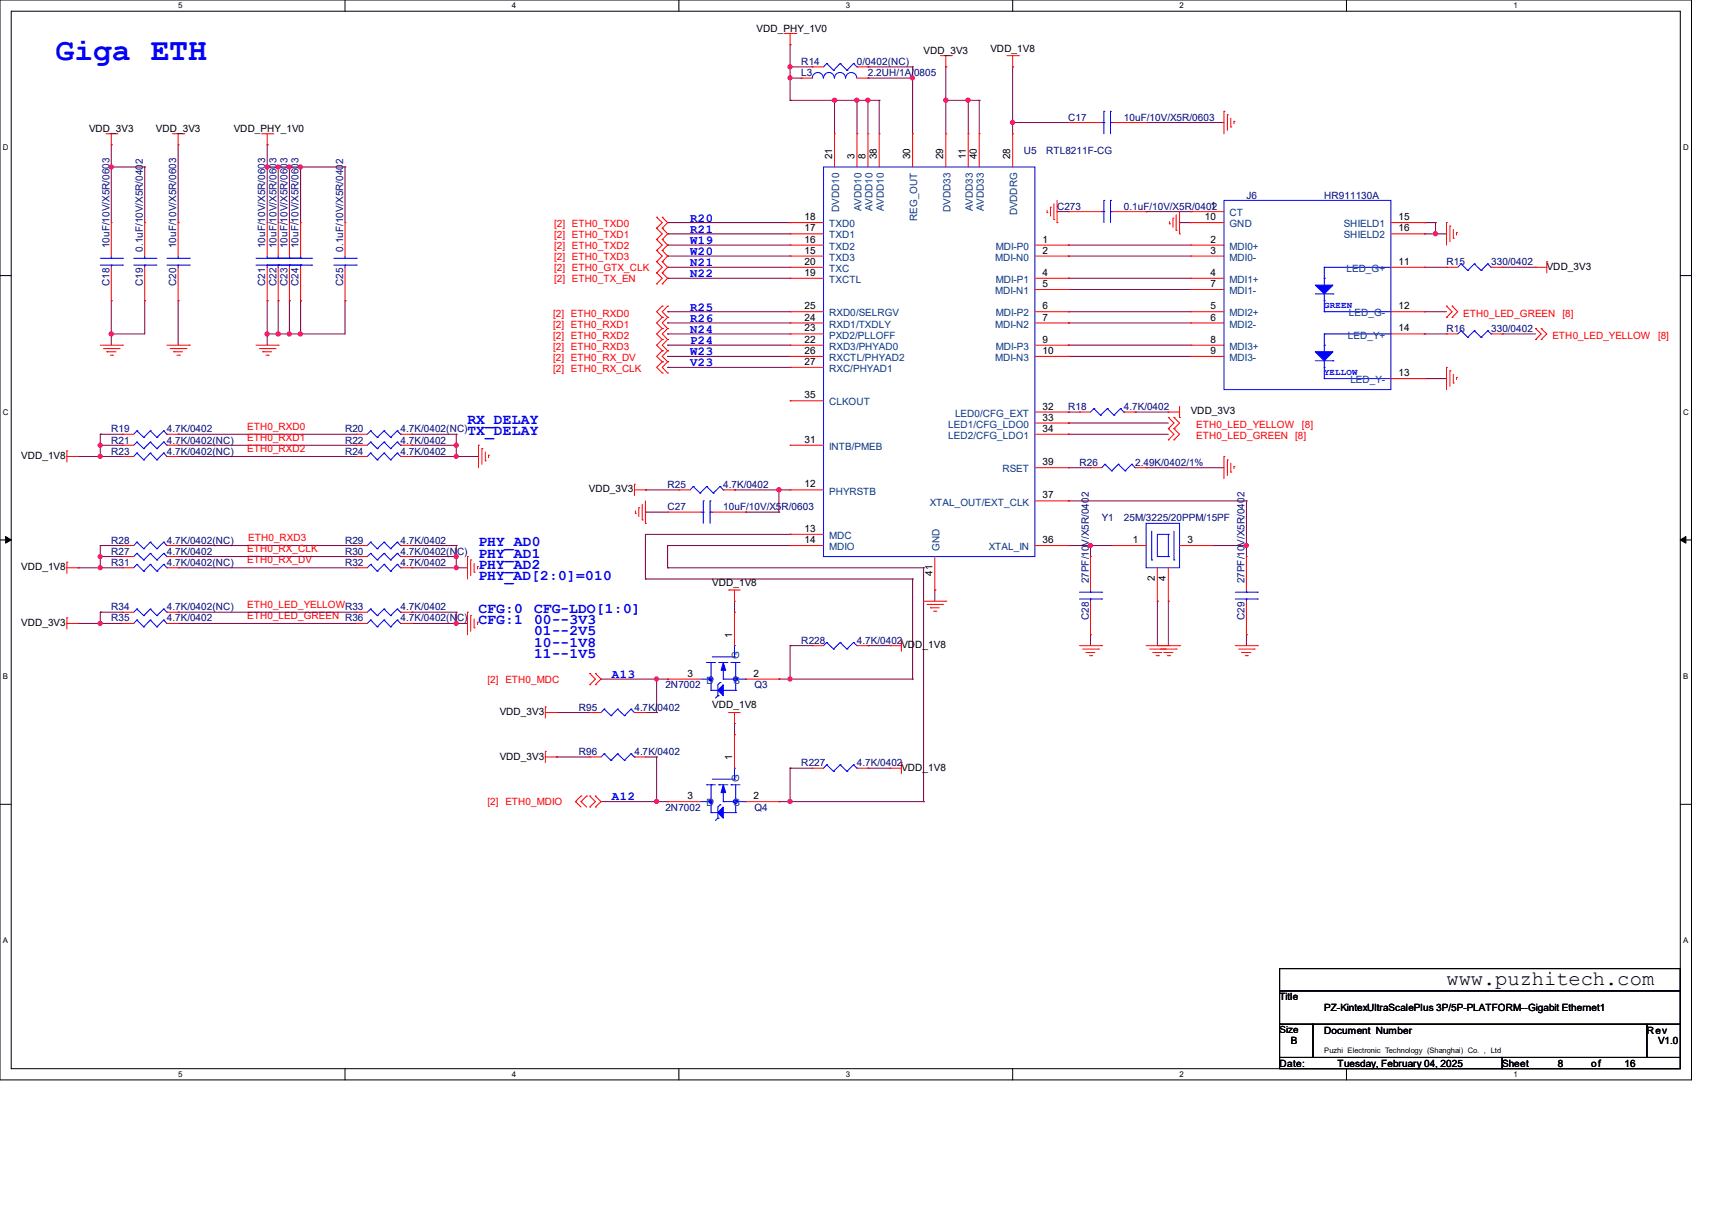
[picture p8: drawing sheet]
<svg xmlns="http://www.w3.org/2000/svg" width="297mm" height="210mm" viewBox="0 0 297 210" stroke-linecap="round" stroke-linejoin="round" font-family="sans-serif">
<path d="M0 0h293.5v187.3h-293.5zM1.9 1.9h289.6v183.4h-289.6z" fill="none" stroke="#000" stroke-width=".17"/>
<g fill="#fff">
<path d="M30.9 .2h.8v1.5h-.8z"/>
<path d="M30.9 185.5h.8v1.6h-.8z"/>
</g>
<path d="M59.9 0v1.9M59.9 185.3v2" fill="none" stroke="#000" stroke-width=".17"/>
<g fill="#fff">
<path d="M88.8 .2h.8v1.5h-.8z"/>
<path d="M88.8 185.5h.8v1.6h-.8z"/>
</g>
<path d="M117.8 0v1.9M117.8 185.3v2" fill="none" stroke="#000" stroke-width=".17"/>
<g fill="#fff">
<path d="M146.7 .2h.8v1.5h-.8z"/>
<path d="M146.7 185.5h.8v1.6h-.8z"/>
</g>
<path d="M175.7 0v1.9M175.7 185.3v2" fill="none" stroke="#000" stroke-width=".17"/>
<g fill="#fff">
<path d="M204.6 .2h.8v1.5h-.8z"/>
<path d="M204.6 185.5h.8v1.6h-.8z"/>
</g>
<path d="M233.6 0v1.9M233.6 185.3v2" fill="none" stroke="#000" stroke-width=".17"/>
<g fill="#fff">
<path d="M262.6 .2h.7v1.5h-.7z"/>
<path d="M262.6 185.5h.7v1.6h-.7z"/>
<path d="M.5 24.8h1v1.6h-1z"/>
<path d="M292 24.8h1v1.6h-1z"/>
<path d="M.5 70.7h1v1.5h-1z"/>
<path d="M292 70.7h1v1.5h-1z"/>
</g>
<path d="M0 47.8h1.9M291.5 47.8h2" fill="none" stroke="#000" stroke-width=".17"/>
<g fill="#fff">
<path d="M.5 116.5h.9v1.6h-.9z"/>
<path d="M292 116.5h.9v1.6h-.9z"/>
</g>
<path d="M0 93.6h1.9M291.5 93.6h2" fill="none" stroke="#000" stroke-width=".17"/>
<path d="M1 93l.9 .6-.9 .6zM291.5 93.6l1-.6v1.2z" fill="#000" stroke="#000" stroke-width=".17"/>
<g fill="#fff">
<path d="M.5 162.4h.9v1.5h-.9z"/>
<path d="M292 162.4h.9v1.5h-.9z"/>
</g>
<path d="M0 139.5h1.9M291.5 139.5h2M222 168h69.5v3.8h-69.5zM222 171.8h69.5v5.8h-69.5zM222 177.6h5.8v5.8h-5.8zM227.8 177.6h57.9v5.8h-57.9zM285.7 177.6h5.8v5.8h-5.8zM222 183.4h38.6v1.9h-38.6zM260.6 183.4h30.9v1.9h-30.9z" fill="none" stroke="#000" stroke-width=".17"/>
<g fill="none" stroke="#800040" stroke-width=".17">
<path d="M137.1 17.4h.1M137.1 7.7h.1M137.1 13.5h.1M137.1 11.6h.1M137.1 17.4h15.4M137.1 7.7v9.7M137.1 13.5h1.9M137.1 11.6h3.8M144.8 17.4h.1M144.8 17.4v5.8M148.7 17.4h.1M148.7 17.4v5.8"/>
<path d="M150.6 17.4h.1M150.6 13.5h.1M150.6 11.6h.1M150.6 17.4v5.8M150.6 13.5h7.7M150.6 11.6h7.7M152.5 17.4h.1M152.5 17.4v5.8M158.3 13.5h.1M158.3 11.6h.1M158.3 11.6v11.6M164.1 17.4h.1"/>
<path d="M164.1 11.6h.1M164.1 17.4h5.8M164.1 11.6v11.6M168 17.4h.1M168 17.4v5.8M169.9 17.4h.1M169.9 17.4v5.8M175.7 11.6h.1M175.7 11.6v11.6M19.3 29h.1M19.3 25.1h.1M19.3 29h5.8"/>
<path d="M19.3 25.1v13.5M25.1 29h.1M25.1 29v9.6M30.9 38.6h.1M30.9 25.1v13.5M46.4 25.1h.1M46.4 29h.1M46.4 25.1v13.5M46.4 29h13.5M48.3 29h.1M48.3 29v9.6M50.2 29h.1"/>
<path d="M50.2 29v9.6M52.2 29h.1M52.2 29v9.6M59.9 29h.1M59.9 29v9.6M115.8 38.6h.1M115.8 38.6h21.3M175.7 21.3h.1M175.7 21.3h9.6M183.4 36.7h.1M183.4 36.7h1.9M198.8 21.3h.1"/>
<path d="M198.8 36.7h.1M198.8 21.3h13.5M198.8 36.7h7.8M204.6 38.6h.1M204.6 38.6h2M247.1 38.6h.1M247.1 38.6h1.9M249 38.6h.1M249 38.6v2M19.3 57.9h.1M19.3 52.2h.1M19.3 52.2v7.7"/>
<path d="M25.1 52.2h.1M25.1 52.2v5.7h-5.8M30.9 52.2h.1M30.9 52.2v7.7M46.4 57.9h.1M46.4 52.2h.1M46.4 52.2v7.7M48.3 57.9h.1M48.3 52.2h.1M48.3 52.2v5.7M50.2 52.2h.1M50.2 57.9h.1"/>
<path d="M50.2 52.2v5.7M52.2 52.2h.1M52.2 57.9h.1M52.2 52.2v5.7M59.9 52.2h.1M59.9 52.2v5.7h-13.5M115.8 46.4h.1M115.8 40.6h.1M115.8 44.4h.1M115.8 42.5h.1M115.8 54.1h.1M115.8 57.9h.1"/>
<path d="M115.8 48.3h.1M115.8 56h.1M115.8 59.9h.1M115.8 48.3h21.3M115.8 54.1h21.3M115.8 56h21.3M115.8 44.4h21.3M115.8 59.9h21.3M115.8 46.4h21.3M115.8 40.6h21.3M115.8 42.5h21.3M115.8 57.9h21.3"/>
<path d="M185.3 48.3h.1M185.3 50.2h.1M185.3 54.1h.1M185.3 56h.1M185.3 44.4h.1M185.3 59.9h.1M185.3 42.5h.1M185.3 48.3h21.3M185.3 50.2h21.3M185.3 54.1h21.3M185.3 56h21.3M185.3 44.4h21.3"/>
<path d="M185.3 59.9h21.3M185.3 42.5h21.3M247.1 46.4h.1M247.1 54.1h.1M247.1 57.9h.1M247.1 40.6h.1M247.1 54.1h3.9M247.1 46.4h3.9M247.1 40.6h3.9M247.1 57.9h3.9M249 40.6h.1M260.6 46.4h.1"/>
<path d="M260.6 57.9h.1M260.6 46.4h5.8M260.6 57.9h5.8M13.5 79.2h.1M13.5 79.2h7.8M17.4 75.3h.1M17.4 77.2h.1M17.4 79.2h.1M17.4 75.3v3.9M17.4 75.3h3.9M17.4 77.2h3.9M30.9 75.3h.1"/>
<path d="M30.9 77.2h.1M30.9 79.2h.1M30.9 79.2h30.9M30.9 75.3h30.9M30.9 77.2h30.9M71.5 79.2h.1M71.5 75.3h.1M71.5 77.2h.1M71.5 79.2h11.5M71.5 75.3h7.7M71.5 77.2h7.7M79.2 75.3h.1"/>
<path d="M79.2 77.2h.1M79.2 79.2h.1M79.2 75.3v3.9M115.8 63.7h.1M115.8 61.8h.1M115.8 61.8h21.3M115.8 63.7h21.3M185.3 61.8h.1M185.3 73.4h.1M185.3 75.3h.1M185.3 71.5h.1M185.3 61.8h21.3"/>
<path d="M185.3 75.3h17.4M185.3 73.4h17.4M185.3 71.5h2M196.9 71.5h.1M196.9 71.5h5.8M247.1 65.7h.1M247.1 65.7h3.9M13.5 98.5h.1M13.5 98.5h7.8M17.4 96.5h.1M17.4 94.6h.1M17.4 98.5h.1"/>
<path d="M17.4 94.6v3.9M17.4 94.6h3.9M17.4 96.5h3.9M30.9 98.5h.1M30.9 94.6h.1M30.9 96.5h.1M30.9 98.5h30.9M30.9 94.6h30.9M30.9 96.5h30.9M71.5 98.5h.1M71.5 96.5h.1M71.5 94.6h.1"/>
<path d="M71.5 98.5h9.6M71.5 94.6h7.7M71.5 96.5h7.7M79.2 94.6h.1M79.2 98.5h.1M79.2 96.5h.1M79.2 94.6v3.9M112 88.8h.1M112 85h.1M112 88.8h3.8M112 85h5.8M115.8 94.6h.1"/>
<path d="M115.8 98.5h.1M115.8 98.5h44.4M115.8 94.6h21.3M115.8 94.6v3.9M127.4 85h.1M127.4 85h9.7M129.4 88.8h.1M129.4 88.8h5.7M135.1 85h.1M135.1 88.8h.1M135.1 85v3.8M137.1 92.7h.1"/>
<path d="M137.1 92.7h-25.1v7.7M160.2 98.5h.1M160.2 98.5v40.5M185.3 81.1h.1M185.3 86.9h.1M185.3 94.6h.1M185.3 81.1h3.9M185.3 94.6h7.7M185.3 86.9h30.9M189.2 94.6h.1M189.2 94.6v1.9M198.8 81.1h.1"/>
<path d="M198.8 81.1h13.5M210.4 94.6h.1M210.4 94.6h5.8M216.2 86.9h.1M216.2 94.6h.1M216.2 86.9v9.6M13.5 108.1h.1M13.5 108.1h7.8M17.4 106.2h.1M17.4 108.1h.1M17.4 106.2h3.9M17.4 106.2v1.9"/>
<path d="M30.9 108.1h.1M30.9 106.2h.1M30.9 108.1h30.9M30.9 106.2h30.9M71.5 108.1h.1M71.5 106.2h.1M71.5 108.1h9.6M71.5 106.2h7.7M79.2 106.2h.1M79.2 108.1h.1M79.2 106.2v1.9M104.3 117.8h11.5"/>
<path d="M112 100.4h.1M112 100.4h46.3M113.9 117.8h.1M113.9 117.8v5.8M115.8 117.8h.1M127.4 106.2h.1M127.4 104.3v1.9M135.1 117.8h.1M135.1 117.8h23.2M137.1 117.8h.1M137.1 112h.1M137.1 112v5.8"/>
<path d="M137.1 112h3.8M150.6 112h.1M150.6 112h3.8M158.3 117.8h.1M158.3 100.4h.1M158.3 100.4v17.4M162.2 102.3h.1M162.2 102.3v2M189.2 110.1h.1M189.2 110.1v1.9M200.8 104.3h.1M200.8 104.3v7.7"/>
<path d="M202.7 104.3h.1M202.7 104.3v7.7M216.2 110.1h.1M216.2 110.1v1.9M96.5 123.6h.1M96.5 131.3h.1M96.5 123.6h5.8M96.5 131.3h5.8M104.3 139h11.5M112 123.6h1.9M112 131.3h1.9M113.9 139h.1"/>
<path d="M113.9 123.6h.1M113.9 131.3h.1M113.9 131.3v7.7M115.8 139h.1M127.4 127.4h.1M127.4 125.5v1.9M135.1 139h.1M135.1 139h25.1M137.1 133.2h.1M137.1 139h.1M137.1 133.2v5.8M137.1 133.2h3.8"/>
<path d="M150.6 133.2h.1M150.6 133.2h3.8M160.2 139h.1"/>
</g>
<g fill="#f0f" stroke="#f0f" stroke-width=".17">
<circle cx="135.1" cy="84.9" r=".37"/>
<circle cx="79.1" cy="108.1" r=".36"/>
<circle cx="17.4" cy="108.1" r=".36"/>
<circle cx="158.3" cy="13.5" r=".37"/>
<circle cx="150.6" cy="17.4" r=".36"/>
<circle cx="164.1" cy="17.4" r=".37"/>
<circle cx="79.1" cy="98.4" r=".36"/>
<circle cx="17.4" cy="98.4" r=".36"/>
<circle cx="79.1" cy="79.1" r=".36"/>
<circle cx="79.1" cy="77.2" r=".36"/>
<circle cx="79.1" cy="96.5" r=".36"/>
<circle cx="17.4" cy="79.1" r=".36"/>
<circle cx="17.4" cy="77.2" r=".36"/>
<circle cx="17.4" cy="96.5" r=".36"/>
<circle cx="46.3" cy="29" r=".36"/>
<circle cx="167.9" cy="17.4" r=".37"/>
<circle cx="50.2" cy="29" r=".36"/>
<circle cx="48.3" cy="29" r=".37"/>
<circle cx="50.2" cy="57.9" r=".36"/>
<circle cx="48.3" cy="57.9" r=".37"/>
<circle cx="46.3" cy="57.9" r=".36"/>
<circle cx="189.2" cy="94.6" r=".36"/>
<circle cx="19.3" cy="57.9" r=".37"/>
<circle cx="216.2" cy="94.6" r=".37"/>
<circle cx="19.3" cy="29" r=".37"/>
<circle cx="148.6" cy="17.4" r=".37"/>
<circle cx="144.8" cy="17.4" r=".37"/>
<circle cx="137.1" cy="13.5" r=".36"/>
<circle cx="137.1" cy="11.6" r=".36"/>
<circle cx="52.1" cy="57.9" r=".37"/>
<circle cx="52.1" cy="29" r=".37"/>
<circle cx="175.7" cy="21.2" r=".36"/>
<circle cx="249" cy="40.5" r=".36"/>
<circle cx="113.9" cy="139" r=".36"/>
<circle cx="113.9" cy="117.8" r=".36"/>
<circle cx="137.1" cy="117.8" r=".36"/>
<circle cx="137.1" cy="139" r=".36"/>
</g>
<g fill="none" stroke="#f00" stroke-width=".17">
<path d="M136.1 5.8h1.9M137.1 7.7h.1M137.1 5.8v1.9M138 5.8h.1M139 13.5h.1M139 13.5h1.9M140.9 11.6h.1M140.9 11.6h2M148.7 13.5h1.9M148.7 11.6h1.9M150.6 13.5h.1M150.6 11.6h.1"/>
<path d="M163.2 9.7h1.9M164.1 11.6h.1M164.1 9.7v1.9M165.1 9.7h.1M174.7 9.7h2M175.7 11.6h.1M175.7 9.7v1.9M176.7 9.7h.1M212.3 19.3h.1M212.3 19.3v3.9M212.9 19.9h.1M212.9 19.9v2.7"/>
<path d="M18.4 23.2h1.9M19.3 25.1h.1M19.3 38.6h.1M19.3 23.2v1.9M19.3 38.6v5.8M20.3 23.2h.1M25.1 38.6h.1M25.1 38.6v5.8M29.9 23.2h2M30.9 25.1h.1M30.9 38.6h.1M30.9 23.2v1.9"/>
<path d="M30.9 38.6v5.8M31.9 23.2h.1M45.4 23.2h1.9M46.4 25.1h.1M46.4 38.6h.1M46.4 23.2v1.9M46.4 38.6v5.8M47.3 23.2h.1M48.3 38.6h.1M48.3 38.6v5.8M50.2 38.6h.1M50.2 38.6v5.8"/>
<path d="M52.2 38.6h.1M52.2 38.6v5.8M59.9 38.6h.1M59.9 38.6v5.8M113.9 39.6h.1M113.9 37.7h.1M113.9 37.7l1 .9-1 1M113.9 39.6l1 1-1 .9M114.9 37.7h.1M114.9 39.6h.1M114.9 37.7l.9 .9-.9 1M114.9 39.6l.9 1-.9 .9"/>
<path d="M137.1 38.6h.1M137.1 38.6h5.8M144.8 23.2h.1M144.8 23.2v5.8M148.7 23.2h.1M148.7 23.2v5.8M150.6 23.2h.1M150.6 23.2v5.8M152.5 23.2h.1M152.5 23.2v5.8M158.3 23.2h.1M158.3 23.2v5.8"/>
<path d="M164.1 23.2h.1M164.1 23.2v5.8M168 23.2h.1M168 23.2v5.8M169.9 23.2h.1M169.9 23.2v5.8M175.7 23.2h.1M175.7 23.2v5.8M181.7 36.9h.1M181.7 36.5v.4M182.2 35.9h.1M182.2 35.9v1.6"/>
<path d="M182.8 38.1h.1M182.8 35.3v2.8M183.4 38.6h.1M183.4 34.8v3.8M185.3 21.3h.1M185.3 36.7h.1M185.3 21.3h5.8M185.3 36.7h5.8M193 21.3h5.8M193 36.7h5.8M198.8 21.3h.1M198.8 36.7h.1"/>
<path d="M202.9 38.8h.1M202.9 38.4v.4M203.5 37.8h.1M203.5 37.8v1.6M204 40h.1M204 37.3v2.7M204.6 36.7v3.9M206.6 36.7h.1M206.6 38.6h.1M206.6 38.6h5.7M206.6 36.7h5.7M213.5 22h.1"/>
<path d="M213.5 20.5v1.5M214.1 21h.1M214.1 21v.5M241.3 38.6h5.8M247.1 38.6h.1M251 38.6h.1M251 38.6v3.9M251.5 39.2h.1M251.5 39.2v2.7M252.1 39.8v1.5M17.4 59.9h3.9M19.3 52.2h.1"/>
<path d="M19.3 46.4v5.8M21.3 59.9h.1M25.1 52.2h.1M25.1 46.4v5.8M29 59.9h3.9M30.9 52.2h.1M30.9 46.4v5.8M32.9 59.9h.1M44.4 59.9h3.9M46.4 52.2h.1M46.4 46.4v5.8M48.3 59.9h.1"/>
<path d="M48.3 52.2h.1M48.3 46.4v5.8M50.2 52.2h.1M50.2 46.4v5.8M52.2 52.2h.1M52.2 46.4v5.8M59.9 52.2h.1M59.9 46.4v5.8M113.9 47.3h.1M113.9 45.4h.1M113.9 43.4h.1M113.9 41.5h.1"/>
<path d="M113.9 49.2h.1M113.9 45.4l1 1-1 .9M113.9 41.5l1 1-1 .9M113.9 47.3l1 1-1 .9M113.9 43.4l1 1-1 1M114.9 57h.1M114.9 58.9h.1M114.9 45.4h.1M114.9 47.3h.1M114.9 41.5h.1M114.9 43.4h.1M114.9 49.2h.1"/>
<path d="M114.9 55h.1M114.9 53.1h.1M114.9 57l-1 .9 1 1M114.9 45.4l.9 1-.9 .9M114.9 41.5l.9 1-.9 .9M114.9 47.3l.9 1-.9 .9M114.9 43.4l.9 1-.9 1M114.9 55l-1 1 1 1M114.9 58.9l-1 1 1 .9M114.9 53.1l-1 1 1 .9M115.8 57h.1M115.8 58.9h.1"/>
<path d="M115.8 55h.1M115.8 53.1h.1M115.8 57l-.9 .9 .9 1M115.8 55l-.9 1 .9 1M115.8 58.9l-.9 1 .9 .9M115.8 53.1l-.9 1 .9 .9M137.1 54.1h.1M137.1 56h.1M137.1 57.9h.1M137.1 59.9h.1M137.1 40.6h.1M137.1 42.5h.1"/>
<path d="M137.1 44.4h.1M137.1 48.3h.1M137.1 46.4h.1M137.1 59.9h5.8M137.1 46.4h5.8M137.1 57.9h5.8M137.1 54.1h5.8M137.1 56h5.8M137.1 42.5h5.8M137.1 44.4h5.8M137.1 48.3h5.8M137.1 40.6h5.8"/>
<path d="M179.5 59.9h5.8M179.5 54.1h5.8M179.5 56h5.8M179.5 42.5h5.8M179.5 44.4h5.8M179.5 48.3h5.8M179.5 50.2h5.8M185.3 42.5h.1M185.3 44.4h.1M185.3 48.3h.1M185.3 50.2h.1M185.3 54.1h.1"/>
<path d="M185.3 56h.1M185.3 59.9h.1M204.6 40.6h.1M206.6 59.9h.1M206.6 56h.1M206.6 54.1h.1M206.6 48.3h.1M206.6 50.2h.1M206.6 44.4h.1M206.6 42.5h.1M206.6 59.9h5.7M206.6 54.1h5.7"/>
<path d="M206.6 56h5.7M206.6 42.5h5.7M206.6 44.4h5.7M206.6 48.3h5.7M206.6 50.2h5.7M241.3 46.4h5.8M241.3 57.9h5.8M241.3 54.1h5.8M241.3 40.6h5.8M247.1 46.4h.1M247.1 54.1h.1M247.1 57.9h.1"/>
<path d="M247.1 40.6h.1M251 53.1h.1M251 55h.1M251 46.4h.1M251 57.9h.1M251 46.4h1.9M251 53.1l.9 1-.9 .9M251 57.9h1.9M251.9 53.1h.1M251.9 55h.1M251.9 53.1l1 1-1 .9M252.1 41.3h.1"/>
<path d="M252.7 40.3h.1M252.7 40.3v.5M258.7 46.4h1.9M258.7 57.9h1.9M260.6 46.4h.1M260.6 57.9h.1M266.4 46.4h.1M266.4 57h.1M266.4 58.9h.1M266.4 46.4h2M266.4 57l1 .9-1 1M267.4 57h.1"/>
<path d="M267.4 58.9h.1M267.4 57l1 .9-1 1M268.4 45.4h.1M268.4 45.4v1.9M11.6 78.2h.1M11.6 78.2v1.9M11.6 79.2h1.9M13.5 79.2h.1M17.9 60.5h2.8M18.5 61h.1M18.5 61h1.6M19.1 61.6h.4"/>
<path d="M19.5 61.6h.1M20.7 60.5h.1M21.3 77.2h.1M21.3 75.3h.1M21.3 79.2h.1M21.3 79.2h1.9M21.3 77.2h1.9M21.3 75.3h1.9M29 79.2h1.9M29 77.2h1.9M29 75.3h1.9M29.5 60.5h2.8"/>
<path d="M30.1 61h.1M30.1 61h1.6M30.7 61.6h.4M30.9 77.2h.1M30.9 75.3h.1M30.9 79.2h.1M31.1 61.6h.1M32.3 60.5h.1M45 60.5h2.7M45.6 61h.1M45.6 61h1.5M46.1 61.6h.4"/>
<path d="M46.5 61.6h.1M47.7 60.5h.1M61.8 75.3h.1M61.8 77.2h.1M61.8 79.2h.1M61.8 79.2h1.9M61.8 77.2h1.9M61.8 75.3h1.9M69.5 79.2h2M69.5 77.2h2M69.5 75.3h2M71.5 75.3h.1"/>
<path d="M71.5 77.2h.1M71.5 79.2h.1M83 77.2h.1M83 77.2v3.9M83.6 77.8h.1M83.6 77.8v2.7M84.2 79.9h.1M84.2 78.4v1.5M84.8 79h.1M84.8 79v.4M114.9 60.8h.1M114.9 62.7h.1"/>
<path d="M114.9 64.7h.1M114.9 60.8l-1 1 1 .9M114.9 62.7l-1 1 1 1M115.8 60.8h.1M115.8 62.7h.1M115.8 64.7h.1M115.8 60.8l-.9 1 .9 .9M115.8 62.7l-.9 1 .9 1M137.1 61.8h.1M137.1 63.7h.1M137.1 77.2h.1M137.1 69.5h.1"/>
<path d="M137.1 77.2h5.8M137.1 61.8h5.8M137.1 63.7h5.8M137.1 69.5h5.8M179.5 71.5h5.8M179.5 61.8h5.8M179.5 73.4h5.8M179.5 75.3h5.8M185.3 61.8h.1M185.3 71.5h.1M185.3 73.4h.1M185.3 75.3h.1"/>
<path d="M187.3 71.5h.1M187.3 71.5h1.9M195 71.5h1.9M196.9 71.5h.1M202.7 71.5h.1M202.7 72.4h.1M202.7 74.3h.1M202.7 76.3h.1M202.7 71.5h1.9M202.7 72.4l1 1-1 .9M202.7 74.3l1 1-1 1M203.7 72.4h.1"/>
<path d="M203.7 74.3h.1M203.7 76.3h.1M203.7 72.4l.9 1-.9 .9M203.7 74.3l.9 1-.9 1M204.6 72.4h.1M204.6 70.5v1.9M206.6 61.8h.1M206.6 61.8h5.7M212.3 79.2h.1M212.3 79.2v3.8M212.9 79.8h.1M212.9 79.8v2.7"/>
<path d="M241.3 65.7h5.8M247.1 65.7h.1M251 63.7h.1M251 63.7v3.9M251.5 64.3h.1M251.5 64.3v2.7M252.1 66.4h.1M252.1 64.9v1.5M252.7 65.4h.1M252.7 65.4v.4M11.6 97.5h.1M11.6 97.5v1.9"/>
<path d="M11.6 98.5h1.9M13.5 98.5h.1M21.3 96.5h.1M21.3 98.5h.1M21.3 94.6h.1M21.3 98.5h1.9M21.3 96.5h1.9M21.3 94.6h1.9M29 98.5h1.9M29 96.5h1.9M29 94.6h1.9M30.9 96.5h.1"/>
<path d="M30.9 98.5h.1M30.9 94.6h.1M61.8 98.5h.1M61.8 94.6h.1M61.8 96.5h.1M61.8 98.5h1.9M61.8 96.5h1.9M61.8 94.6h1.9M69.5 98.5h2M69.5 96.5h2M69.5 94.6h2M71.5 98.5h.1"/>
<path d="M71.5 94.6h.1M71.5 96.5h.1M81.1 96.5h.1M81.1 96.5v3.9M81.7 97.1h.1M81.7 97.1v2.7M82.3 99.2h.1M82.3 97.7v1.5M82.8 98.3h.1M82.8 98.3v.4M110.1 84h.1M110.1 85h1.9"/>
<path d="M110.1 84v1.9M110.2 89h.1M110.2 88.6v.4M110.8 88.1h.1M110.8 88.1v1.5M111.4 90.2h.1M111.4 87.5v2.7M112 90.8h.1M112 85h.1M112 86.9v3.9M115.8 88.8h.1M115.8 88.8h5.8"/>
<path d="M117.8 85h.1M117.8 85h1.9M123.6 88.8h5.8M125.5 85h1.9M127.4 85h.1M129.4 88.8h.1M137.1 94.6h.1M137.1 92.7h.1M137.1 85h.1M137.1 85h5.8M137.1 94.6h5.8M137.1 92.7h5.8"/>
<path d="M162.2 96.5v5.8M179.5 94.6h5.8M179.5 81.1h5.8M179.5 86.9h5.8M185.3 94.6h.1M185.3 86.9h.1M185.3 81.1h.1M189.2 81.1h.1M189.2 96.5h.1M189.2 81.1h1.9M189.2 96.5v5.8M193 94.6h.1"/>
<path d="M193 94.6h5.8M196.9 81.1h1.9M198.8 81.1h.1M200.8 98.5v5.8M202.7 98.5v5.8M204.6 94.6h5.8M210.4 94.6h.1M213.5 81.9h.1M213.5 80.3v1.6M214.1 80.9h.1M214.1 80.9v.4M216.2 96.5h.1"/>
<path d="M216.2 96.5v5.8M11.6 107.1h.1M11.6 108.1h1.9M11.6 107.1v2M13.5 108.1h.1M21.3 106.2h.1M21.3 108.1h.1M21.3 108.1h1.9M21.3 106.2h1.9M29 108.1h1.9M29 106.2h1.9M30.9 106.2h.1"/>
<path d="M30.9 108.1h.1M61.8 106.2h.1M61.8 108.1h.1M61.8 108.1h1.9M61.8 106.2h1.9M69.5 108.1h2M69.5 106.2h2M71.5 106.2h.1M71.5 108.1h.1M81.1 106.2h.1M81.1 106.2v3.9M81.7 106.8h.1"/>
<path d="M81.7 106.8v2.7M82.3 108.9h.1M82.3 107.4v1.5M82.8 107.9h.1M82.8 107.9v.4M102.3 118.7h.1M102.3 116.8h.1M102.3 116.8l1 1-1 .9M103.3 116.8h.1M103.3 118.7h.1M103.3 116.8l1 1-1 .9M115.8 117.8h.1"/>
<path d="M115.8 117.8h5.8M126.4 102.3h.1M126.4 102.3h2M127.4 104.3h.1M127.4 106.2h.1M127.4 102.3v2M127.4 106.2v5.8M129.4 117.8h5.7M135.1 117.8h.1M140.9 112h.1M140.9 112h2M148.7 112h1.9"/>
<path d="M150.6 112h.1M154.4 112h.1M154.4 112h2M156.4 111h.1M156.4 111v1.9M160.2 104.3h3.9M160.8 104.8h2.7M161.4 105.4h.1M161.4 105.4h1.5M162 106h.3M162.2 102.3h.1M162.3 106h.1"/>
<path d="M163.5 104.8h.1M164.1 104.3h.1M187.3 112h3.8M187.8 112.6h2.7M188.4 113.2h.1M188.4 113.2h1.5M189 113.7h.4M189.2 110.1h.1M189.2 104.3v5.8M189.4 113.7h.1M190.5 112.6h.1M191.1 112h.1"/>
<path d="M198.8 112h5.8M199.4 112.6h4.6M200 113.2h.1M200 113.2h1.5M200.6 113.7h.4M200.8 104.3h.1M201 113.7h.1M201.9 113.2h.1M201.9 113.2h1.6M202.1 112.6h.1M202.5 113.7h.4M202.7 112h.1"/>
<path d="M202.7 104.3h.1M202.9 113.7h.1M204 112.6h.1M204.6 112h.1M214.3 112h3.8M214.9 112.6h2.7M215.4 113.2h.1M215.4 113.2h1.6M216 113.7h.4M216.2 110.1h.1M216.2 104.3v5.8M216.4 113.7h.1"/>
<path d="M217.6 112.6h.1M218.1 112h.1M94.6 122.6h.1M94.6 130.3h.1M94.6 123.6h1.9M94.6 122.6v1.9M94.6 130.3v1.9M94.6 131.3h1.9M96.5 123.6h.1M96.5 131.3h.1M99.8 139h.1M99.8 139l1 1"/>
<path d="M100.8 139h.1M100.8 138h.1M100.8 139l1 1M100.8 138l-1 1M101.8 138h.1M101.8 138l-1 1M102.3 140h.1M102.3 138h.1M102.3 131.3h.1M102.3 123.6h.1M102.3 123.6h2M102.3 131.3h2"/>
<path d="M102.3 138l1 1-1 1M103.3 138h.1M103.3 140h.1M103.3 138l1 1-1 1M110.1 123.6h1.9M110.1 131.3h1.9M112 131.3h.1M112 123.6h.1M115.8 139h.1M115.8 139h5.8M126.4 123.6h.1M126.4 123.6h2"/>
<path d="M127.4 125.5h.1M127.4 127.4h.1M127.4 123.6v1.9M127.4 127.4v5.8M129.4 139h5.7M135.1 139h.1M140.9 133.2h.1M140.9 133.2h2M148.7 133.2h1.9M150.6 133.2h.1M154.4 133.2h.1M154.4 133.2h2"/>
<path d="M156.4 132.2h.1M156.4 132.2v2"/>
</g>
<g fill="none" stroke="#00f" stroke-width=".17">
<path d="M142.8 13.5a.95 .95 0 0 0-.9-.9 .95 .95 0 0 0-1 .9M143.4 11h.1M143.4 11l-.5 .6M143.4 11l1.2 1.2M144.6 12.2h.1M144.7 13.5a.93 .93 0 0 0-.9-.9 .93 .93 0 0 0-.9 .9M145.8 11h.1M145.8 11l-1.2 1.2M145.8 11l1.1 1.2M146.7 13.5a.95 .95 0 0 0-1-.9 .95 .95 0 0 0-.9 .9M146.9 12.2h.1M148.1 11h.1"/>
<path d="M148.1 11l-1.2 1.2M148.1 11l.6 .6M148.6 13.5a.95 .95 0 0 0-.9-.9 .95 .95 0 0 0-1 .9M148.7 11.6h.1M191.5 19.3h.1M191.5 19.3v3.9M192.7 19.3h.1M192.7 19.3v3.9M142.9 29h36.6v67.5h-36.6zM191.1 21.3h.4M191.1 36.7h.4M191.5 21.3h.1"/>
<path d="M191.5 34.8h.1M191.5 36.7h.1M191.5 34.8v3.8M192.7 21.3h.1M192.7 34.8h.1M192.7 36.7h.1M192.7 34.8v3.8M192.7 21.3h.3M192.7 36.7h.3M212.3 34.8h29v32.8h-29zM17.4 46h3.9M17.4 44.8h3.9"/>
<path d="M19.3 46h.1M19.3 44.8h.1M19.3 44.4v.4M19.3 46v.4M21.3 46h.1M21.3 44.8h.1M23.2 46h3.9M23.2 44.8h3.9M25.1 46h.1M25.1 44.8h.1M25.1 44.4v.4M25.1 46v.4"/>
<path d="M27.1 46h.1M27.1 44.8h.1M29 46h3.9M29 44.8h3.9M30.9 46h.1M30.9 44.8h.1M30.9 44.4v.4M30.9 46v.4M32.9 46h.1M32.9 44.8h.1M44.4 46h9.7M44.4 44.8h9.7"/>
<path d="M46.4 46h.1M46.4 44.8h.1M46.4 44.4v.4M46.4 46v.4M48.3 46h.1M48.3 44.8h.1M48.3 44.4v.4M48.3 46v.4M50.2 46h.1M50.2 44.8h.1M50.2 44.4v.4M50.2 46v.4"/>
<path d="M52.2 46h.1M52.2 44.8h.1M52.2 44.4v.4M52.2 46v.4M54.1 46h.1M54.1 44.8h.1M57.9 46h3.9M57.9 44.8h3.9M59.9 46h.1M59.9 44.8h.1M59.9 44.4v.4M59.9 46v.4"/>
<path d="M61.8 46h.1M61.8 44.8h.1M228.2 51h3.1M229.7 46.4h.1M229.7 54.1h.1M229.7 48.3h.1M229.7 52.2h.1M229.7 59.9h.1M229.7 57.9h.1M229.7 46.4h11.6M229.7 46.4v3M229.7 51v3.1"/>
<path d="M229.7 57.9v3.1M229.7 54.1h11.6M229.7 57.9h11.6M231.3 51h.1M241.3 54.1h.1M253.5 45.8h.1M253.5 57.4h.1M253.5 45.8l-.6 .6M253.5 45.8l1.1 1.1M253.5 57.4l-.6 .5M253.5 57.4l1.1 1.1M254.6 46.9h.1"/>
<path d="M254.6 58.5h.1M255.8 45.8h.1M255.8 57.4h.1M255.8 45.8l-1.2 1.1M255.8 45.8l1.2 1.1M255.8 57.4l-1.2 1.1M255.8 57.4l1.2 1.1M257 46.9h.1M257 58.5h.1M258.1 45.8h.1M258.1 57.4h.1M258.1 45.8l-1.1 1.1"/>
<path d="M258.1 45.8l.6 .6M258.1 57.4l-1.1 1.1M258.1 57.4l.6 .5M258.7 46.4h.1M258.7 57.9h.1M23.7 76.7h.1M23.7 74.7h.1M23.7 78.6h.1M23.7 76.7l-.5 .5M23.7 76.7l1.2 1.1M23.7 74.7l-.5 .6M23.7 74.7l1.2 1.2"/>
<path d="M23.7 78.6l-.5 .6M23.7 78.6l1.2 1.2M24.9 77.8h.1M24.9 75.9h.1M24.9 79.8h.1M26.1 76.7h.1M26.1 74.7h.1M26.1 78.6h.1M26.1 76.7l-1.2 1.1M26.1 76.7l1.1 1.1M26.1 74.7l-1.2 1.2M26.1 74.7l1.1 1.2"/>
<path d="M26.1 78.6l-1.2 1.2M26.1 78.6l1.1 1.2M27.2 77.8h.1M27.2 75.9h.1M27.2 79.8h.1M28.4 76.7h.1M28.4 74.7h.1M28.4 78.6h.1M28.4 76.7l-1.2 1.1M28.4 76.7l.6 .5M28.4 74.7l-1.2 1.2M28.4 74.7l.6 .6"/>
<path d="M28.4 78.6l-1.2 1.2M28.4 78.6l.6 .6M29 77.2h.1M29 75.3h.1M29 79.2h.1M64.3 74.7h.1M64.3 76.7h.1M64.3 78.6h.1M64.3 74.7l-.6 .6M64.3 74.7l1.1 1.2M64.3 76.7l-.6 .5M64.3 76.7l1.1 1.1"/>
<path d="M64.3 78.6l-.6 .6M64.3 78.6l1.1 1.2M65.4 75.9h.1M65.4 77.8h.1M65.4 79.8h.1M66.6 74.7h.1M66.6 76.7h.1M66.6 78.6h.1M66.6 74.7l-1.2 1.2M66.6 74.7l1.2 1.2M66.6 76.7l-1.2 1.1M66.6 76.7l1.2 1.1"/>
<path d="M66.6 78.6l-1.2 1.2M66.6 78.6l1.2 1.2M67.8 75.9h.1M67.8 77.8h.1M67.8 79.8h.1M68.9 74.7h.1M68.9 76.7h.1M68.9 78.6h.1M68.9 74.7l-1.1 1.2M68.9 74.7l.6 .6M68.9 76.7l-1.1 1.1M68.9 76.7l.6 .5"/>
<path d="M68.9 78.6l-1.1 1.2M68.9 78.6l.6 .6M69.5 75.3h.1M69.5 77.2h.1M69.5 79.2h.1M189.8 70.9h.1M189.8 70.9l-.6 .6M189.8 70.9l1.1 1.1M190.9 72h.1M192.1 70.9h.1M192.1 70.9l-1.2 1.1M192.1 70.9l1.2 1.1"/>
<path d="M193.3 72h.1M194.4 70.9h.1M194.4 70.9l-1.1 1.1M194.4 70.9l.6 .6M195 71.5h.1M228.2 62.6h3.1M229.7 65.7h.1M229.7 63.7h.1M229.7 62.6v3.1M229.7 65.7h11.6M231.3 62.6h.1M241.3 65.7h.1"/>
<path d="M23.7 96h.1M23.7 97.9h.1M23.7 94h.1M23.7 96l-.5 .5M23.7 96l1.2 1.1M23.7 97.9l-.5 .6M23.7 97.9l1.2 1.2M23.7 94l-.5 .6M23.7 94l1.2 1.2M24.9 97.1h.1M24.9 99.1h.1M24.9 95.2h.1"/>
<path d="M26.1 96h.1M26.1 97.9h.1M26.1 94h.1M26.1 96l-1.2 1.1M26.1 96l1.1 1.1M26.1 97.9l-1.2 1.2M26.1 97.9l1.1 1.2M26.1 94l-1.2 1.2M26.1 94l1.1 1.2M27.2 97.1h.1M27.2 99.1h.1M27.2 95.2h.1"/>
<path d="M28.4 96h.1M28.4 97.9h.1M28.4 94h.1M28.4 96l-1.2 1.1M28.4 96l.6 .5M28.4 97.9l-1.2 1.2M28.4 97.9l.6 .6M28.4 94l-1.2 1.2M28.4 94l.6 .6M29 96.5h.1M29 98.5h.1M29 94.6h.1"/>
<path d="M64.3 97.9h.1M64.3 94h.1M64.3 96h.1M64.3 97.9l-.6 .6M64.3 97.9l1.1 1.2M64.3 94l-.6 .6M64.3 94l1.1 1.2M64.3 96l-.6 .5M64.3 96l1.1 1.1M65.4 99.1h.1M65.4 95.2h.1M65.4 97.1h.1"/>
<path d="M66.6 97.9h.1M66.6 94h.1M66.6 96h.1M66.6 97.9l-1.2 1.2M66.6 97.9l1.2 1.2M66.6 94l-1.2 1.2M66.6 94l1.2 1.2M66.6 96l-1.2 1.1M66.6 96l1.2 1.1M67.8 99.1h.1M67.8 95.2h.1M67.8 97.1h.1"/>
<path d="M68.9 97.9h.1M68.9 94h.1M68.9 96h.1M68.9 97.9l-1.1 1.2M68.9 97.9l.6 .6M68.9 94l-1.1 1.2M68.9 94l.6 .6M68.9 96l-1.1 1.1M68.9 96l.6 .5M69.5 98.5h.1M69.5 94.6h.1M69.5 96.5h.1"/>
<path d="M120.3 84.4h.1M120.3 84.4l-.6 .6M120.3 84.4l1.2 1.1M121.5 85.5h.1M121.6 88.8h.4M122 86.9h.1M122 88.8h.1M122 86.9v3.9M122.6 84.4h.1M122.6 84.4l-1.1 1.1M122.6 84.4l1.1 1.1M123.2 86.9h.1"/>
<path d="M123.2 88.8h.1M123.2 86.9v3.9M123.2 88.8h.4M123.7 85.5h.1M124.9 84.4h.1M124.9 84.4l-1.2 1.1M124.9 84.4l.6 .6M125.5 85h.1M191.7 80.5h.1M191.7 80.5l-.6 .6M191.7 80.5l1.2 1.2M192.9 81.7h.1"/>
<path d="M194 80.5h.1M194 80.5l-1.1 1.2M194 80.5l1.2 1.2M195.2 81.7h.1M196.3 80.5h.1M196.3 80.5l-1.1 1.2M196.3 80.5l.6 .6M196.9 81.1h.1M198.8 90.8h5.8v7.7h-5.8zM199.8 97.1h.1M199.8 92.1v5M200.8 96.5h.1"/>
<path d="M200.8 96.5h1.9M202.7 92.7h.1M202.7 96.5h.1M202.7 92.7h-1.9v3.8M202.7 92.7v3.8M203.7 97.1h.1M203.7 92.1v5M23.7 105.6h.1M23.7 107.5h.1M23.7 105.6l-.5 .6M23.7 105.6l1.2 1.2M23.7 107.5l-.5 .6"/>
<path d="M23.7 107.5l1.2 1.2M24.9 106.8h.1M24.9 108.7h.1M26.1 105.6h.1M26.1 107.5h.1M26.1 105.6l-1.2 1.2M26.1 105.6l1.1 1.2M26.1 107.5l-1.2 1.2M26.1 107.5l1.1 1.2M27.2 106.8h.1M27.2 108.7h.1M28.4 105.6h.1"/>
<path d="M28.4 107.5h.1M28.4 105.6l-1.2 1.2M28.4 105.6l.6 .6M28.4 107.5l-1.2 1.2M28.4 107.5l.6 .6M29 106.2h.1M29 108.1h.1M64.3 105.6h.1M64.3 107.5h.1M64.3 105.6l-.6 .6M64.3 105.6l1.1 1.2M64.3 107.5l-.6 .6"/>
<path d="M64.3 107.5l1.1 1.2M65.4 106.8h.1M65.4 108.7h.1M66.6 105.6h.1M66.6 107.5h.1M66.6 105.6l-1.2 1.2M66.6 105.6l1.2 1.2M66.6 107.5l-1.2 1.2M66.6 107.5l1.2 1.2M67.8 106.8h.1M67.8 108.7h.1M68.9 105.6h.1"/>
<path d="M68.9 107.5h.1M68.9 105.6l-1.1 1.2M68.9 105.6l.6 .6M68.9 107.5l-1.1 1.2M68.9 107.5l.6 .6M69.5 106.2h.1M69.5 108.1h.1M121.6 117.8h1.8M122.6 114.9h.1M122.6 114.9h1.5M123.4 119.7h.1M123.4 114.9h.1"/>
<path d="M123.4 117.8h.1M123.4 119.7h1.1M123.4 114.9v4.8M123.6 113.9h3.8M124.7 114.9h.1M124.7 114.9h1.6M124.9 118.4h.1M124.9 118.4l-.4 .3v1.9M125.5 119.7h.1M125.5 117.8h.1M125.5 119.7h2.1M125.5 117.8h3.9"/>
<path d="M125.5 115.8v2M126.8 114.9h.1M126.8 114.9h1.6M127.4 113.9h.1M127.4 112h.1M127.4 112v1.9M127.6 119.7h.1M127.6 114.9v4.8M129.4 117.8h.1M143.4 111.4h.1M143.4 111.4l-.5 .6M143.4 111.4l1.2 1.2"/>
<path d="M144.6 112.6h.1M145.8 111.4h.1M145.8 111.4l-1.2 1.2M145.8 111.4l1.1 1.2M146.9 112.6h.1M148.1 111.4h.1M148.1 111.4l-1.2 1.2M148.1 111.4l.6 .6M148.7 112h.1M187.3 103.9h3.8M187.3 102.7h3.8M189.2 103.9h.1"/>
<path d="M189.2 102.7h.1M189.2 102.3v.4M189.2 103.9v.4M191.1 103.9h.1M191.1 102.7h.1M214.3 103.9h3.8M214.3 102.7h3.8M216.2 103.9h.1M216.2 102.7h.1M216.2 102.3v.4M216.2 103.9v.4M218.1 103.9h.1"/>
<path d="M218.1 102.7h.1M104.8 130.7h.1M104.8 123h.1M104.8 130.7l-.5 .6M104.8 130.7l1.2 1.2M104.8 123l-.5 .6M104.8 123l1.2 1.1M106 131.9h.1M106 124.1h.1M107.1 130.7h.1M107.1 123h.1M107.1 130.7l-1.1 1.2"/>
<path d="M107.1 130.7l1.2 1.2M107.1 123l-1.1 1.1M107.1 123l1.2 1.1M108.3 131.9h.1M108.3 124.1h.1M109.5 130.7h.1M109.5 123h.1M109.5 130.7l-1.2 1.2M109.5 130.7l.6 .6M109.5 123l-1.2 1.1M109.5 123l.6 .6M110.1 131.3h.1"/>
<path d="M110.1 123.6h.1M121.6 139h1.8M122.6 136.1h.1M122.6 136.1h1.5M123.4 136.1h.1M123.4 139h.1M123.4 136.1v4.8M123.6 135.1h3.8M124.5 120.6h.1M124.5 120.6l-.4 .5M124.7 136.1h.1M124.7 136.1h1.6"/>
<path d="M124.9 139.6h.1M124.9 139.6l-.4 .4v1.9M125.5 139h.1M125.5 137.1v1.9M125.5 139h3.9M126.8 136.1h.1M126.8 136.1h1.6M127.4 135.1h.1M127.4 133.2h.1M127.4 133.2v1.9M127.6 136.1v4.8M129.4 139h.1"/>
<path d="M143.4 132.6h.1M143.4 132.6l-.5 .6M143.4 132.6l1.2 1.2M144.6 133.8h.1M145.8 132.6h.1M145.8 132.6l-1.2 1.2M145.8 132.6l1.1 1.2M146.9 133.8h.1M148.1 132.6h.1M148.1 132.6l-1.2 1.2M148.1 132.6l.6 .6M148.7 133.2h.1"/>
<path d="M123.4 140.9h.1M123.4 140.9h1.1M124.5 141.9h.1M124.5 141.9l-.4 .4M125.5 140.9h.1M125.5 140.9h2.1M127.6 140.9h.1"/>
</g>
<g fill="#00f" stroke="#00f" stroke-width=".17">
<path d="M228.2 49.4h3.1l-1.6 1.6z"/>
<path d="M228.2 61h3.1l-1.6 1.6z"/>
<path d="M125.5 118.7v1.9l-1-.9z"/>
<path d="M125.5 114.9l.4 1.3h-.8z"/>
<path d="M125.5 140v1.9l-1-1z"/>
<path d="M125.5 136.1l.4 1.4h-.8z"/>
<circle cx="123.3" cy="117.8" r=".36"/>
<circle cx="127.6" cy="117.8" r=".37"/>
<circle cx="123.3" cy="139" r=".36"/>
<circle cx="127.6" cy="139" r=".37"/>
</g>
<text font-size="5.5" fill="#00f" x="9.7" y="10.4">Giga ETH</text>
<text font-size="3.6" x="251" y="170.8">www.puzhitech.com</text>
<g font-size="2.5" fill="#00f">
<text x="81.1" y="75.4">TX_DELAY</text>
<text x="81.1" y="73.5">RX_DELAY</text>
<text x="83" y="94.7">PHY_AD0</text>
<text x="83" y="100.5">PHY_AD[2:0]=010</text>
<text x="83" y="96.7">PHY_AD1</text>
<text x="83" y="98.6">PHY_AD2</text>
<text x="83" y="106.3">CFG:0</text>
<text x="92.7" y="106.3">CFG-LDO[1:0]</text>
<text x="83" y="108.2">CFG:1</text>
<text x="92.7" y="112.1">10--1V8</text>
<text x="92.7" y="110.2">01--2V5</text>
<text x="92.7" y="108.2">00--3V3</text>
<text x="92.7" y="114">11--1V5</text>
</g>
<g font-size="2.1" fill="#00f">
<text x="119.7" y="38.4">R20</text>
<text x="119.7" y="40.3">R21</text>
<text x="119.7" y="42.3">W19</text>
<text x="119.7" y="44.2">W20</text>
<text x="119.7" y="46.1">N21</text>
<text x="119.7" y="48.1">N22</text>
<text x="119.7" y="53.9">R25</text>
<text x="119.7" y="55.8">R26</text>
<text x="119.7" y="57.7">N24</text>
<text x="119.7" y="59.6">P24</text>
<text x="119.7" y="63.5">V23</text>
<text x="119.7" y="61.6">W23</text>
<text x="106.2" y="117.6">A13</text>
<text x="106.2" y="138.8">A12</text>
</g>
<g font-size="1.7">
<text x="131.3" y="5.5">VDD_PHY_1V0</text>
<text x="160.2" y="9.4">VDD_3V3</text>
<text x="171.8" y="9">VDD_1V8</text>
<text x="15.5" y="22.9">VDD_3V3</text>
<text x="27.1" y="22.9">VDD_3V3</text>
<text x="40.6" y="22.9">VDD_PHY_1V0</text>
<text x="144.4" y="27.6" transform="rotate(-90 144.4 27.6)">21</text>
<text x="148.2" y="27.6" transform="rotate(-90 148.2 27.6)">3</text>
<text x="150.2" y="27.6" transform="rotate(-90 150.2 27.6)">8</text>
<text x="152.1" y="27.6" transform="rotate(-90 152.1 27.6)">38</text>
<text x="157.9" y="27.6" transform="rotate(-90 157.9 27.6)">30</text>
<text x="163.7" y="27.6" transform="rotate(-90 163.7 27.6)">29</text>
<text x="167.6" y="27.6" transform="rotate(-90 167.6 27.6)">11</text>
<text x="169.5" y="27.6" transform="rotate(-90 169.5 27.6)">40</text>
<text x="175.3" y="27.6" transform="rotate(-90 175.3 27.6)">28</text>
<text x="139.6" y="38.2">18</text>
<text x="139.6" y="40.1">17</text>
<text x="209" y="38.2">10</text>
<text x="210" y="36.3">1</text>
<text x="242.6" y="38.2">15</text>
<text x="242.6" y="40.1">16</text>
<text x="139.6" y="42.1">16</text>
<text x="139.6" y="44">15</text>
<text x="139.6" y="47.8">19</text>
<text x="139.6" y="45.9">20</text>
<text x="180.9" y="42.1">1</text>
<text x="180.9" y="44">2</text>
<text x="180.9" y="47.8">4</text>
<text x="210" y="47.8">4</text>
<text x="210" y="44">3</text>
<text x="210" y="42.1">2</text>
<text x="242.6" y="45.9">11</text>
<text x="268.3" y="46.8">VDD_3V3</text>
<text x="139.6" y="53.6">25</text>
<text x="180.9" y="49.8">5</text>
<text x="180.9" y="53.6">6</text>
<text x="210" y="53.6">5</text>
<text x="210" y="49.8">7</text>
<text x="242.6" y="53.6">12</text>
<text x="139.6" y="55.6">24</text>
<text x="139.6" y="57.5">23</text>
<text x="139.6" y="59.4">22</text>
<text x="180.9" y="55.6">7</text>
<text x="180.9" y="59.4">9</text>
<text x="210" y="59.4">8</text>
<text x="210" y="55.6">6</text>
<text x="242.6" y="57.5">14</text>
<text x="139.6" y="61.4">26</text>
<text x="139.6" y="63.3">27</text>
<text x="180.9" y="61.4">10</text>
<text x="210" y="61.4">9</text>
<text x="242.6" y="65.2">13</text>
<text x="139.6" y="69.1">35</text>
<text x="180.9" y="71">32</text>
<text x="206.6" y="71.9">VDD_3V3</text>
<text x="139.6" y="76.8">31</text>
<text x="180.9" y="72.9">33</text>
<text x="180.9" y="74.9">34</text>
<text x="3.7" y="79.6">VDD_1V8</text>
<text x="180.9" y="80.7">39</text>
<text x="102.1" y="85.4">VDD_3V3</text>
<text x="139.6" y="84.5">12</text>
<text x="180.9" y="86.4">37</text>
<text x="139.6" y="94.2">14</text>
<text x="139.6" y="92.2">13</text>
<text x="180.9" y="94.2">36</text>
<text x="196.5" y="94.2">1</text>
<text x="206" y="94.2">3</text>
<text x="3.7" y="98.9">VDD_1V8</text>
<text x="123.6" y="101.6">VDD_1V8</text>
<text x="161.8" y="99.8" transform="rotate(-90 161.8 99.8)">41</text>
<text x="200.4" y="100.8" transform="rotate(-90 200.4 100.8)">2</text>
<text x="202.3" y="100.8" transform="rotate(-90 202.3 100.8)">4</text>
<text x="3.7" y="108.6">VDD_3V3</text>
<text x="127" y="110.6" transform="rotate(-90 127 110.6)">1</text>
<text x="156.4" y="112.4">VDD_1V8</text>
<text x="119.3" y="117.3">3</text>
<text x="130.7" y="117.3">2</text>
<text x="86.7" y="124">VDD_3V3</text>
<text x="123.6" y="122.8">VDD_1V8</text>
<text x="86.7" y="131.7">VDD_3V3</text>
<text x="127" y="131.9" transform="rotate(-90 127 131.9)">1</text>
<text x="156.4" y="133.6">VDD_1V8</text>
<text x="119.3" y="138.6">3</text>
<text x="130.7" y="138.6">2</text>
<text x="222" y="173.4">Title</text>
<text x="222" y="179.2">Size</text>
<text x="229.7" y="175.3">PZ-KintexUltraScalePlus 3P/5P-PLATFORM--Gigabit Ethernet1</text>
<text x="229.7" y="179.2">Document Number</text>
<text x="285.7" y="179.2">Rev</text>
<text x="222" y="185">Date:</text>
<text x="223.9" y="181.1">B</text>
<text x="232.1" y="185">Tuesday, February 04, 2025</text>
<text x="260.6" y="185">Sheet</text>
<text x="270.2" y="185">8</text>
<text x="276.1" y="185">of</text>
<text x="281.8" y="185">16</text>
<text x="287.6" y="181.1">V1.0</text>
</g>
<g font-size="1.7" fill="#000080">
<text x="139" y="11.3">R14</text>
<text x="148.7" y="11.3">0/0402(NC)</text>
<text x="139" y="13.2">L3</text>
<text x="150.6" y="13.2">2.2UH/1A/0805</text>
<text x="185.3" y="20.9">C17</text>
<text x="195" y="20.9">10uF/10V/X5R/0603</text>
<text x="177.6" y="26.7">U5</text>
<text x="181.5" y="26.7">RTL8211F-CG</text>
<text x="216.2" y="34.5">J6</text>
<text x="229.7" y="34.5">HR911130A</text>
<text x="183.4" y="36.4">C273</text>
<text x="195" y="36.4">0.1uF/10V/X5R/0402</text>
<text x="19" y="43.1" transform="rotate(-90 19 43.1)">10uF/10V/X5R/0603</text>
<text x="24.8" y="43.6" transform="rotate(-90 24.8 43.6)">0.1uF/10V/X5R/0402</text>
<text x="30.6" y="43.1" transform="rotate(-90 30.6 43.1)">10uF/10V/X5R/0603</text>
<text x="46" y="43.1" transform="rotate(-90 46 43.1)">10uF/10V/X5R/0603</text>
<text x="48" y="43.1" transform="rotate(-90 48 43.1)">10uF/10V/X5R/0603</text>
<text x="49.9" y="43.1" transform="rotate(-90 49.9 43.1)">10uF/10V/X5R/0603</text>
<text x="51.8" y="43.1" transform="rotate(-90 51.8 43.1)">10uF/10V/X5R/0603</text>
<text x="59.5" y="43.6" transform="rotate(-90 59.5 43.6)">0.1uF/10V/X5R/0402</text>
<text x="250.9" y="46">R15</text>
<text x="258.7" y="46">330/0402</text>
<text x="19" y="49.6" transform="rotate(-90 19 49.6)">C18</text>
<text x="24.8" y="49.6" transform="rotate(-90 24.8 49.6)">C19</text>
<text x="30.6" y="49.6" transform="rotate(-90 30.6 49.6)">C20</text>
<text x="46" y="49.6" transform="rotate(-90 46 49.6)">C21</text>
<text x="48" y="49.6" transform="rotate(-90 48 49.6)">C22</text>
<text x="49.9" y="49.6" transform="rotate(-90 49.9 49.6)">C23</text>
<text x="51.8" y="49.6" transform="rotate(-90 51.8 49.6)">C24</text>
<text x="59.5" y="49.6" transform="rotate(-90 59.5 49.6)">C25</text>
<text x="250.9" y="57.6">R16</text>
<text x="258.7" y="57.6">330/0402</text>
<text x="185.3" y="71.1">R18</text>
<text x="195" y="71.1">4.7K/0402</text>
<text x="19.3" y="76.9">R21</text>
<text x="19.3" y="75">R19</text>
<text x="29" y="76.9">4.7K/0402(NC)</text>
<text x="29" y="75">4.7K/0402</text>
<text x="59.9" y="75">R20</text>
<text x="59.9" y="76.9">R22</text>
<text x="69.5" y="75">4.7K/0402(NC)</text>
<text x="69.5" y="76.9">4.7K/0402</text>
<text x="19.3" y="78.8">R23</text>
<text x="29" y="78.8">4.7K/0402(NC)</text>
<text x="59.9" y="78.8">R24</text>
<text x="69.5" y="78.8">4.7K/0402</text>
<text x="187.3" y="80.8">R26</text>
<text x="196.9" y="80.8">2.49K/0402/1%</text>
<text x="115.8" y="84.6">R25</text>
<text x="115.8" y="88.5">C27</text>
<text x="125.5" y="84.6">4.7K/0402</text>
<text x="125.5" y="88.5">10uF/10V/X5R/0603</text>
<text x="19.3" y="94.3">R28</text>
<text x="29" y="94.3">4.7K/0402(NC)</text>
<text x="59.9" y="94.3">R29</text>
<text x="69.5" y="94.3">4.7K/0402</text>
<text x="191.1" y="90.4">Y1</text>
<text x="195" y="90.4">25M/3225/20PPM/15PF</text>
<text x="19.3" y="96.2">R27</text>
<text x="19.3" y="98.1">R31</text>
<text x="29" y="96.2">4.7K/0402</text>
<text x="29" y="98.1">4.7K/0402(NC)</text>
<text x="59.9" y="98.1">R32</text>
<text x="59.9" y="96.2">R30</text>
<text x="69.5" y="98.1">4.7K/0402</text>
<text x="69.5" y="96.2">4.7K/0402(NC)</text>
<text x="188.9" y="101.2" transform="rotate(-90 188.9 101.2)">27PF/10V/X5R/0402</text>
<text x="215.9" y="101.2" transform="rotate(-90 215.9 101.2)">27PF/10V/X5R/0402</text>
<text x="19.3" y="105.9">R34</text>
<text x="19.3" y="107.8">R35</text>
<text x="29" y="105.9">4.7K/0402(NC)</text>
<text x="29" y="107.8">4.7K/0402</text>
<text x="59.9" y="105.9">R33</text>
<text x="59.9" y="107.8">R36</text>
<text x="69.5" y="105.9">4.7K/0402</text>
<text x="69.5" y="107.8">4.7K/0402(NC)</text>
<text x="188.9" y="107.5" transform="rotate(-90 188.9 107.5)">C28</text>
<text x="215.9" y="107.5" transform="rotate(-90 215.9 107.5)">C29</text>
<text x="139" y="111.7">R228</text>
<text x="148.7" y="111.7">4.7K/0402</text>
<text x="115.4" y="119.4">2N7002</text>
<text x="130.9" y="119.4">Q3</text>
<text x="100.4" y="123.2">R95</text>
<text x="110.1" y="123.2">4.7K/0402</text>
<text x="100.4" y="131">R96</text>
<text x="110.1" y="131">4.7K/0402</text>
<text x="139" y="132.9">R227</text>
<text x="148.7" y="132.9">4.7K/0402</text>
<text x="115.4" y="140.6">2N7002</text>
<text x="130.9" y="140.6">Q4</text>
</g>
<g font-size="1.7" fill="#f00">
<text x="96.1" y="39.3">[2] ETH0_TXD0</text>
<text x="96.1" y="41.2">[2] ETH0_TXD1</text>
<text x="96.1" y="47">[2] ETH0_GTX_CLK</text>
<text x="96.1" y="43.1">[2] ETH0_TXD2</text>
<text x="96.1" y="45">[2] ETH0_TXD3</text>
<text x="96.1" y="48.9">[2] ETH0_TX_EN</text>
<text x="96" y="58.8">[2] ETH0_RXD2</text>
<text x="96" y="56.9">[2] ETH0_RXD1</text>
<text x="96" y="54.9">[2] ETH0_RXD0</text>
<text x="253.9" y="54.9">ETH0_LED_GREEN</text>
<text x="269.3" y="58.8">ETH0_LED_YELLOW</text>
<text x="271.1" y="54.9">[8]</text>
<text x="287.7" y="58.8">[8]</text>
<text x="96" y="60.7">[2] ETH0_RXD3</text>
<text x="96" y="62.6">[2] ETH0_RX_DV</text>
<text x="96" y="64.6">[2] ETH0_RX_CLK</text>
<text x="42.9" y="74.5">ETH0_RXD0</text>
<text x="42.9" y="76.4">ETH0_RXD1</text>
<text x="207.5" y="74.2">ETH0_LED_YELLOW</text>
<text x="207.5" y="76.2">ETH0_LED_GREEN</text>
<text x="224.7" y="76.2">[8]</text>
<text x="225.9" y="74.2">[8]</text>
<text x="42.9" y="78.4">ETH0_RXD2</text>
<text x="42.9" y="95.7">ETH0_RX_CLK</text>
<text x="43.1" y="93.8">ETH0_RXD3</text>
<text x="42.9" y="97.7">ETH0_RX_DV</text>
<text x="42.9" y="107.3">ETH0_LED_GREEN</text>
<text x="42.9" y="105.4">ETH0_LED_YELLOW</text>
<text x="84.6" y="118.4">[2] ETH0_MDC</text>
<text x="84.6" y="139.7">[2] ETH0_MDIO</text>
</g>
<g font-size="1.7" fill="#004080">
<text x="143.8" y="39.4">TXD0</text>
<text x="143.8" y="41.4">TXD1</text>
<text x="145.6" y="36.7" transform="rotate(-90 145.6 36.7)">DVDD10</text>
<text x="149.5" y="36.6" transform="rotate(-90 149.5 36.6)">AVDD10</text>
<text x="151.4" y="36.6" transform="rotate(-90 151.4 36.6)">AVDD10</text>
<text x="153.3" y="36.6" transform="rotate(-90 153.3 36.6)">AVDD10</text>
<text x="159.1" y="38.3" transform="rotate(-90 159.1 38.3)">REG_OUT</text>
<text x="164.9" y="36.7" transform="rotate(-90 164.9 36.7)">DVDD33</text>
<text x="168.8" y="36.6" transform="rotate(-90 168.8 36.6)">AVDD33</text>
<text x="170.7" y="36.6" transform="rotate(-90 170.7 36.6)">AVDD33</text>
<text x="176.5" y="37.3" transform="rotate(-90 176.5 37.3)">DVDDRG</text>
<text x="213.3" y="37.5">CT</text>
<text x="213.3" y="39.4">GND</text>
<text x="233.1" y="39.4">SHIELD1</text>
<text x="233.1" y="41.4">SHIELD2</text>
<text x="143.8" y="43.3">TXD2</text>
<text x="143.8" y="45.2">TXD3</text>
<text x="143.8" y="47.2">TXC</text>
<text x="172.6" y="45.2">MDI-N0</text>
<text x="172.8" y="43.3">MDI-P0</text>
<text x="213.3" y="45.2">MDI0-</text>
<text x="213.3" y="43.3">MDI0+</text>
<text x="233.6" y="47.2">LED_G+</text>
<text x="143.8" y="49.1">TXCTL</text>
<text x="172.6" y="51">MDI-N1</text>
<text x="172.8" y="49.1">MDI-P1</text>
<text x="213.3" y="49.1">MDI1+</text>
<text x="213.3" y="51">MDI1-</text>
<text x="143.8" y="54.9">RXD0/SELRGV</text>
<text x="143.8" y="56.8">RXD1/TXDLY</text>
<text x="143.8" y="58.7">PXD2/PLLOFF</text>
<text x="172.6" y="56.8">MDI-N2</text>
<text x="172.8" y="54.9">MDI-P2</text>
<text x="213.3" y="56.8">MDI2-</text>
<text x="213.3" y="54.9">MDI2+</text>
<text x="233.8" y="58.7">LED_Y+</text>
<text x="234" y="54.9">LED_G-</text>
<text x="143.8" y="60.7">RXD3/PHYAD0</text>
<text x="143.8" y="62.6">RXCTL/PHYAD2</text>
<text x="143.8" y="64.5">RXC/PHYAD1</text>
<text x="172.6" y="62.6">MDI-N3</text>
<text x="172.8" y="60.7">MDI-P3</text>
<text x="213.3" y="62.6">MDI3-</text>
<text x="213.3" y="60.7">MDI3+</text>
<text x="143.8" y="70.3">CLKOUT</text>
<text x="234.3" y="66.5">LED_Y-</text>
<text x="164.5" y="74.2">LED1/CFG_LDO0</text>
<text x="164.5" y="76.1">LED2/CFG_LDO1</text>
<text x="165.7" y="72.3">LED0/CFG_EXT</text>
<text x="143.8" y="78">INTB/PMEB</text>
<text x="173.9" y="81.9">RSET</text>
<text x="143.8" y="85.8">PHYRSTB</text>
<text x="161.3" y="87.7">XTAL_OUT/EXT_CLK</text>
<text x="143.8" y="95.4">MDIO</text>
<text x="143.8" y="93.5">MDC</text>
<text x="163" y="95.5" transform="rotate(-90 163 95.5)">GND</text>
<text x="171.5" y="95.4">XTAL_IN</text>
<text x="122.6" y="118.6">D</text>
<text x="127.3" y="118.6">S</text>
<text x="128.2" y="114.3" transform="rotate(-90 128.2 114.3)">G</text>
<text x="128.2" y="135.5" transform="rotate(-90 128.2 135.5)">G</text>
<text x="122.6" y="139.8">D</text>
<text x="127.3" y="139.8">S</text>
</g>
<g font-size="1.6" fill="#00f">
<text x="229.7" y="53.4">GREEN</text>
<text x="229.7" y="65">YELLOW</text>
</g>
<g font-size="1.4">
<text x="30.9" y="1.4">5</text>
<text x="88.8" y="1.4">4</text>
<text x="146.7" y="1.4">3</text>
<text x="204.6" y="1.4">2</text>
<text x="262.6" y="1.4">1</text>
<text x=".5" y="26.1">D</text>
<text x="292" y="26.1">D</text>
<text x=".5" y="71.9">C</text>
<text x="292" y="71.9">C</text>
<text x=".5" y="117.8">B</text>
<text x="292" y="117.8">B</text>
<text x=".5" y="163.6">A</text>
<text x="292" y="163.6">A</text>
<text x="30.9" y="186.8">5</text>
<text x="88.8" y="186.8">4</text>
<text x="146.7" y="186.8">3</text>
<text x="204.6" y="186.8">2</text>
<text x="262.6" y="186.8">1</text>
</g>
<text font-size="1.3" x="229.7" y="182.7">Puzhi Electronic Technology (Shanghai) Co. , Ltd</text>
</svg>
